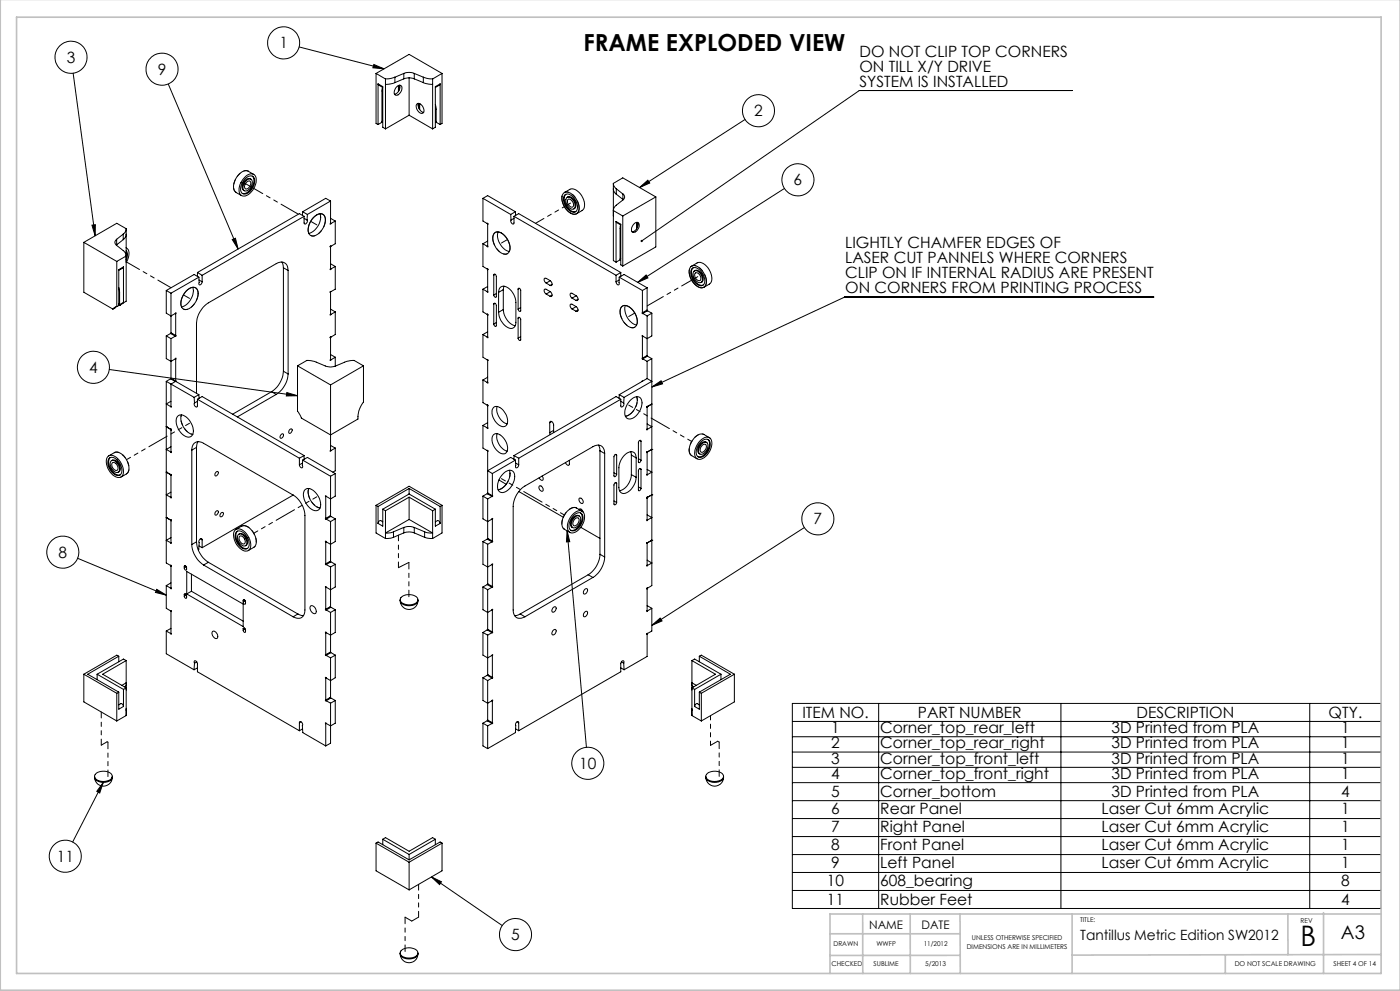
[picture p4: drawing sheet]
<svg xmlns="http://www.w3.org/2000/svg" width="420mm" height="297mm" viewBox="0 0 420 297" stroke-linecap="round" stroke-linejoin="round" font-family="sans-serif">
<g fill="none" stroke="#000" stroke-width=".3">
<path d="M89.7 14.1l25.5 6.5M112.1 19.3l3.1 1.3-3.3-.3zM21.9 21.9l6.6 48.8M50.5 25.2l20.9 49.4M112.8 22l9.9-5.7 9.9 5.7M112.8 22l2.8 1.7M112.8 22v15l.6 .3M113.4 25.1l.2 .4 1.2 .7M113.4 25.1v12.2M113.4 25.1l1.4 .9v12.1l.8 .5M114.8 26.1l-.2 1.2v9.4l-1.2 .6M114.8 36.2l-.2 .2"/>
<path d="M115.6 23.7v14.9M118.5 23.1l-2.9 .6M118.5 24.8l-2.9 .5M118.5 23.1v1.7M119 26.1a.93 .93 0 0 1 1.3-.4 .93 .93 0 0 1 .2 1.4l-.5 .8a.92 .92 0 0 1-1.2 .7 .92 .92 0 0 1-.5-1.4zM119.5 25.6v1.8M119.8 25.5v1.5M119.9 25.5a2.32 2.32 0 0 1-1.5 2.8M121.1 22a4 4 0 0 1 3.2 0M121.1 23.6a4 4 0 0 1 3.2 0M121.1 22l-2.6 1.1M121.1 22v1.6"/>
<path d="M121.1 23.6l-2.6 1.2M122.7 34.5l7.1 4.1M122.7 23.3v11.2M122.7 34.5l-7.1 4.1M124.3 22l2.7 1.1M124.3 22v1.6M124.3 23.6l2.7 1.2M125.2 31.1a1.91 1.91 0 0 1 1.8 2.7 1.69 1.69 0 0 1-2.2-1.9zM125.5 31a2.28 2.28 0 0 0 1.6 2.7M125.7 31v1.4M125.9 31.1v1.7M127 23.1l2.8 .6"/>
<path d="M127 24.8l2.8 .5M127 23.1v1.7M129.8 23.7v14.9M130.6 31.3l.2 1.4v4l1.2 .6M130.6 36.2l.2 .2M132 25.1l-.1 .4-1.3 .7M132 25.1l-1.4 .9v12.1l-.8 .5M132 25.1v12.2M132.6 22l-2.8 1.7M132.6 22v15l-.6 .3M223.5 35.8l-31.7 20.4M321.6 27.1h-63.8l-65.3 45.1"/>
<path d="M73.7 53.4a1.47 1.47 0 0 1 1.9-.6 1.47 1.47 0 0 1 .8 1.8 3.7 3.7 0 0 1-3.3 3.5 2.18 2.18 0 0 1-.5-3.2zM73.8 54.3a1.04 1.04 0 0 1 1.4-.6 1.04 1.04 0 0 1 .4 1.4 2.27 2.27 0 0 1-2.3 2.1 2.07 2.07 0 0 1 .5-2.9zM73.8 52.7a1.69 1.69 0 0 1 2.1-.5 1.69 1.69 0 0 1 1 1.9 5 5 0 0 1-3.7 4.7 1.65 1.65 0 0 1-1.5-2.3l.6-1.8zM74 54.6a.74 .74 0 0 1 1.1-.2 .74 .74 0 0 1 0 1.1l-.4 .7a.73 .73 0 0 1-1 .4 .73 .73 0 0 1-.3-1.1zM75.3 53.7a1.62 1.62 0 0 0-2.3 1.2l-.4 1.3 .3 .7 .4 .3M75.7 52.8a3.3 3.3 0 0 1-.8 4.3l-1.3 .9h-.9M76.1 52.3l-1.6-1a2.6 2.6 0 0 0-3.2 1.4 4.2 4.2 0 0 0-.8 4.7l2 1.2M144.9 59.4v6.8l1.3 .8M144.9 59.4l8.3 4.9M144.9 59.4l1.4-.8 8.3 4.9M169.2 57.8a2.69 2.69 0 0 1 3.3 1.4 4.1 4.1 0 0 1 .7 4.6 2.32 2.32 0 0 1-3.2-.9 4 4 0 0 1-.8-5.1zM169.3 57.7l1.7-.9a3.4 3.4 0 0 1 3.9 2.5 3 3 0 0 1-.3 3.8l-1.6 1"/>
<path d="M169.4 58.5a2.03 2.03 0 0 1 3 1.1 3 3 0 0 1 .4 3.8 2.32 2.32 0 0 1-3-1.5l-.8-2.1zM169.8 58.2a3.8 3.8 0 0 0 1.8 5.1l1.2 .1M170 59.2a2.02 2.02 0 0 1 2.5 2.1 .97 .97 0 0 1-.4 1.3 .97 .97 0 0 1-1.3-.3 2.38 2.38 0 0 1-.8-3.1zM170.1 59.2a1.6 1.6 0 0 1 2.3 1.1l.4 1.3-.2 .7-.4 .3M170.3 59.9a1.32 1.32 0 0 1 1.4 .2 1.32 1.32 0 0 1 .4 1.4l-.1 .2a.76 .76 0 0 1-.7 .4 .76 .76 0 0 1-.6-.5l-.4-.7zM184 55l.2 .8 .7 .8M184 56.6l.2 .8 .7 .8M184 55v23.1l.8 .5M184 55l2.8-1.7 9.9 5.7M184.9 56.6l2 1.5M184.9 56.6v1.6M184.9 58.2l2 1.6"/>
<path d="M186.9 58.1a1.03 1.03 0 0 1 0 1.8l-2.2 1.8-.7 1.2v.2l2.8 1.6M186.9 58.1v1.7M186.9 59.8l.1 .1M191.8 56.2l2.5-2.2 .6 .9zM196.7 59v15l-9.9 5.7M196.7 59l-9.9 5.7M235.3 56.5l-44 28.1M25.2 72.6v15l8.7 5M25.2 72.6l9.8 5.7M27.6 67.5l1-.2-.1 3.4zM35 71.7a1.06 1.06 0 0 0 0 1.9l2.4 1.9 .5 1v.2l-2.9 1.6M35 71.7v1.7"/>
<path d="M35 73.4h-.1M35 78.3v13.6M37 70.2l-2 1.5M37 70.2v1.6M37 71.8l-2 1.6M37 80l-.1 .3-1.3 .7M37 80v10.8M37 80l-1.4 .8v10.8l-.6 .3M37.9 75.1l.3 1.1-.3 1.7M37.9 75.3v1.7M37.9 68.5a1.93 1.93 0 0 1-.9 1.7M37.9 70.2l-.3 .8-.6 .8"/>
<path d="M37.9 68.6v21.7l-.9 .5M37.9 68.5l-2.9-1.6-9.8 5.7M38 74.3h-.1a2.7 2.7 0 0 1 .4 3.6l-.4 .8M69.7 71.8l.9-.4 .8 3.2zM84.6 78.5l.4 1.8M90.8 63.5l1.4 .8M90.8 63.5l-.1 1.1M91.2 64.8l.1 2.2a.75 .75 0 0 0 .8-.2 .75 .75 0 0 0 0-.9M91.2 64.8l-30.6 17.7M91.2 64.8l-1.4-.8-30.6 17.7M91.2 65.4l.9 .5M92.2 64.3l-.1 1.6"/>
<path d="M94 65.2a1.99 1.99 0 0 1 3.4-.3 5.1 5.1 0 0 1-3.4 5.9 1.82 1.82 0 0 1-1.5-2.8l.4-1.2zM96 64.1a5 5 0 0 1-3.4 5.8M99 73.9l.2 .1M99.2 66.9l-.1 .3 .2-.2M99.2 60.3v6.6M99.2 74v6.5M99.2 60.3l-7 4M99.2 60.3l-1.5-.9-6.9 4.1M99.2 66.9l.1 .1M99.2 65.4l1.4 .8M99.2 73.7l.1 .1M99.2 79.1l1.4 .8"/>
<path d="M99.3 73.8l-.3 .1 .2 .1M100.6 66.2v6.9l-1.3 .7M100.6 79.9v6.8l-1.3 .7M100.6 66.2l-1.3 .8M100.6 79.9l-1.3 .7M144.9 73.1v6.8l1.3 .7M144.9 73.1l1.3 .7M146.2 67l.2 .1-.1 .1M146.3 73.7l.1 .3-.2-.2M146.3 67.2v6.5M146.3 66.9l-.1 .1M146.3 73.7l-.1 .1"/>
<path d="M146.3 72.2l-1.4 .9M146.4 67.1l-.1 .1M148.4 69.8a2.53 2.53 0 0 1 3.3 1.2 3.7 3.7 0 0 1 .6 5 2.93 2.93 0 0 1-3.4-1.6 4 4 0 0 1-.5-4.6zM149.4 69.5a5.1 5.1 0 0 0 3.4 5.9M153.2 64.3l.1 1.6M154.2 64.8v2.2a.75 .75 0 0 1-.8-.2 .75 .75 0 0 1-.1-.9M154.2 64.8l30.6 17.7M154.2 64.8l1.4-.8 30.6 17.7M154.2 65.4l-.9 .5M154.6 63.5l-1.4 .8M154.6 63.5l.1 1.1M184.8 66.4l1.4 1"/>
<path d="M184.8 66.4v12.2M184.8 66.4l1.4 .8v12.2l.6 .3M186.2 67.4l-.2 10.5-1.2 .7M186.2 77.5l-.2 .1M186.8 64.7v15M190.1 67.2a.93 .93 0 0 1 1.4-.4 .93 .93 0 0 1 .2 1.4 1.46 1.46 0 0 1-2.2 1.2v-1.1zM191 66.6v2M191.2 66.6v1.6M191.2 66.6a2.13 2.13 0 0 1-1.6 2.9M207.3 79.9a2.64 2.64 0 0 1 3.4 1.2 4.3 4.3 0 0 1 .8 4.7 2.26 2.26 0 0 1-3.3-.9 4.2 4.2 0 0 1-.9-5zM207.5 79.8l1.6-1a3.3 3.3 0 0 1 3.9 2.5 2.97 2.97 0 0 1-.2 3.9l-1.6 .9M34.7 92l-.8 .6"/>
<path d="M35 91.9l-.6 .2-.5 .5M35.6 86.1l.3 1.5v3.9M35.6 91.1l.3 .1M35.9 91.5h.1M36.9 90.8l-1 .7M37 90.8l-1.1 .7M49.9 87.1v6.8l1.4 .8 1.3-.8M49.9 87.1l1.4 .8M51.3 87.9v11.8l1.4 .8M51.4 99.8l-.1 .2M52.6 93.9l.2-.2-.1 .3M52.6 93.9l.1 .1"/>
<path d="M52.7 94v6.5M55.8 87.3a2.13 2.13 0 0 1 3.3-.7 4.7 4.7 0 0 1-3.7 6.2 2.24 2.24 0 0 1-.9-3.3zM57.8 86.1a5.1 5.1 0 0 1-3.4 5.9M59.2 81.7v1.1M59.2 81.7l1.4 .8M59.7 83.1v2.2l.6-.1 .3-.7M59.7 83.1l-1.5-.8-8.3 4.8M59.7 83.1l-8.4 4.8M59.7 83.9l.9 .6M60.6 82.5v2M85 80.3l1.4 .8M85 80.3v31"/>
<path d="M86.4 81.1a2.17 2.17 0 0 0-1-2.3 2.17 2.17 0 0 0-2.5 .2l-20.4 11.8a7.9 7.9 0 0 0-3.6 6.1v21M86.4 81.1v31M99 87.6h.2M99.2 80.5l-.1 .3 .2-.2M99.2 94.2l-.1 .2 .2-.2M99.2 87.6v6.6M99.2 80.5l.1 .1M99.2 87.3l.1 .1M99.2 94.2h.1M99.2 92.6l1.4 .9M99.3 87.4h-.2l.1 .2M100.6 93.5v6.8l-1.3 .7"/>
<path d="M100.6 93.5l-1.3 .7M144.9 86.7v6.8l1.3 .7M144.9 86.7l1.3 .7M146.2 94.2h.2l-.1 .2M146.2 80.6l.2 .1-.1 .1M146.3 87.3l.1 .3-.2-.2M146.3 80.8v6.5M146.3 94.4v6.6M146.3 80.5l-.1 .1M146.3 87.3l-.1 .1M146.3 85.9l-1.4 .8M146.3 94.2h-.1"/>
<path d="M146.3 99.4l-1.4 .9M146.4 80.7l-.1 .1M146.4 94.4h-.1M148.1 91.1l.1-.2h.3l.4 .7-.1 6.2-.4-.1-.3-.6M148.1 82.4l.1-.2h.3l.4 .7-.1 6.2-.4-.1-.3-.6M148.1 82.4v6M148.1 91.1v6M148.5 82.2l-.4 .2M148.5 90.9l-.4 .2M148.9 88l-.8 .4M148.9 96.7l-.8 .4M149.6 87.6a1.63 1.63 0 0 1 .9-1.7 1.63 1.63 0 0 1 1.9 .4 5.7 5.7 0 0 1 2.4 4.3v6a1.62 1.62 0 0 1-.9 1.7 1.62 1.62 0 0 1-2-.4 5.6 5.6 0 0 1-2.3-4.3"/>
<path d="M149.6 87.6v6M151 92.8a5.3 5.3 0 0 0 3.6 4.8M151 86.8l-1.4 .8M151 92.8l-1.4 .8M151 86.8v6M151.2 85.8l-.2 1M155.4 95.4a.45 .45 0 0 1 .6-.2 .45 .45 0 0 1 .2 .6v6.1l-.4 .1-.4-.7M155.4 86.6a.45 .45 0 0 1 .6-.1 .45 .45 0 0 1 .2 .6v6.1h-.5l-.3-.6M155.4 86.6v6M155.4 95.4v5.9M155.8 86.4l-.4 .2M155.8 95.1l-.4 .3"/>
<path d="M156.2 92.2l-.8 .4M163.9 84.8l-.5-.4-.2-.6 .2-.4h.5a2.35 2.35 0 0 1 1.7 1.5l-.1 .7-.5-.1M163.9 88.1l-.6-.8v-.5l.3-.2 1.7 1 .3 1.1-.6 .1M163.9 88.1l1.1 .7M163.9 84.8l1.1 .7M165.1 84.1l-1.2 .7M165.1 87.4l-1.2 .7M165.6 85.2l-.6 .3M165.6 88.4l-.6 .4M171.6 92.6l-.6-1.1 .2-.3h.4a2.35 2.35 0 0 1 1.8 1.4l-.2 .7h-.4M171.6 89.4l-.6-1.1 .2-.4h.4a2.35 2.35 0 0 1 1.8 1.5l-.2 .7-.4-.1M171.6 92.6l1.2 .7"/>
<path d="M171.6 89.4l1.2 .6M172.9 88.6l-1.3 .8M172.9 91.9l-1.3 .7M173.4 89.7l-.6 .3M173.4 92.9l-.6 .4M184.8 82.5v2M185.7 83.9l-.9 .6M185.8 83.1l-.1 2.2-.6-.1-.3-.7M185.8 83.1l6.9 4M185.8 83.1l1.4-.8 6.9 4M186.2 81.7v1.1M186.2 81.7l-1.4 .8"/>
<path d="M186.6 91.9a2.54 2.54 0 0 1 3.3 1.2 4.3 4.3 0 0 1 .8 4.7 2.25 2.25 0 0 1-3.2-.9 4 4 0 0 1-.9-5zM187.6 91.5a5 5 0 0 0 3.4 5.9M191.3 84.6l2.6-2.2 .5 .9zM192.7 93.7l-.1 .2h.2M192.7 87.1v6.6M192.8 93.9l1.3 .8M194 93l.1 .2M194.1 86.3v6.6l-1.4 .8M194.1 94.7v11.8l-1.4 .8M194.1 86.3l-1.4 .8M195.5 93.9v6.8l-1.4 .8-1.3-.8M195.5 93.9l-1.4 .8"/>
<path d="M195.5 93.9l-1.3-.8-1.4 .8M207.7 80.4a2.41 2.41 0 0 1 3 1.5 2.7 2.7 0 0 1 .1 3.6 2.89 2.89 0 0 1-3.3-2.4l-.3-1.6zM208 80.3a3.3 3.3 0 0 0 .7 4.2l1.2 .9h1M208.2 81.3a1.93 1.93 0 0 1 2.4 1.6l.1 .5a.98 .98 0 0 1-.4 1.3 .98 .98 0 0 1-1.3-.4 2.44 2.44 0 0 1-.8-3zM208.3 81.2a1.62 1.62 0 0 1 2.3 1.2l.4 .9-.1 .8-.6 .6M208.6 81.8a1.49 1.49 0 0 1 1.4 .7 1.49 1.49 0 0 1 0 1.6 1.58 1.58 0 0 1-1.4-2.3zM346.1 89h-92.6l-58 27M32.8 110.7l56.5 7.9M49.9 100.7v6.8l1.4 .8 1.3-.7M49.9 114.3v54.4l1.3 .8M49.9 114.3l8.3 4.8M49.9 100.7l1.4 .8"/>
<path d="M49.9 100.7l1.3-.8 1.4 .8M49.9 114.3l1.3-.8 1.4 .9M51.3 101.5v11.8l1.4 .9M51.4 113.4l-.1 .2M52.6 107.6l.2-.3-.1 .3M52.6 100.7l-1.3 .8M52.6 107.6h.1M52.7 114.2l.1 .1M52.7 100.5l.1 .2h-.2M52.7 107.6v6.6M58.2 119.1l.1 1.7M59.2 119.7v2.1a.7 .7 0 0 1-.8-.2 .7 .7 0 0 1-.1-.8"/>
<path d="M59.2 119.7l30.6 17.6M59.2 119.7l1.4-.9 30.6 17.7M59.7 118.3l-7-4-1.4 .8v6.7M59.7 118.3l-1.5 .8M59.7 118.3v1.1M81.5 117.4l1.4 .8M81.5 117.4l-11.7 6.7M82.9 118.2l-11.7 6.8M85 111.3a7.9 7.9 0 0 1-3.5 6.1M85 111.3l1.4 .8M86 117.6l3.3 1-3.4 .1zM86.4 112.1a7.9 7.9 0 0 1-3.5 6.1"/>
<path d="M89.3 109.6l2.8-1.6h.4l1.8 .3 3.3 1.4a4 4 0 0 0 3.1 0l3.3-1.4 1.8-.3h.4l2.8 1.6M89.3 109.6v13.6l1.1 2.1 8.8 5 8.2-4.7a7.4 7.4 0 0 1 1.6-5.1v-10.9M89.3 109.6l9.9 5.8M99 101.2h.2M99.2 107.8l-.1 .3 .2-.3M99.2 101.2v6.6M99.2 115.4v19.6M99.2 101h.1M99.2 107.8h.1M99.2 106.3l1.4 .8M99.3 101h-.2l.1 .2M100.6 107.1v2.6"/>
<path d="M100.6 107.1l-1.3 .7M109 109.6l-9.8 5.8M144.9 100.3v6.8l1.3 .7M144.9 113.9v6.8l1.3 .7M144.9 113.9l1.3 .7M144.9 100.3l1.3 .7M146.2 107.8h.2l-.1 .2M146.3 114.6v.3l-.1-.3M146.3 101l.1 .2-.2-.2M146.3 108v6.6M146.3 101h-.1M146.3 107.8h-.1"/>
<path d="M146.3 114.6h-.1M146.3 113.1l-1.4 .8M146.4 107.9l-.1 .1M156.2 100.9l-.8 .4M185.8 118.3l1.4 .8M185.8 118.3l-.1 1.1M186.2 119.7l.1 2.1a.72 .72 0 0 0 .8-.2 .72 .72 0 0 0 0-.8M186.2 119.7l-30.6 17.6M186.2 119.7l-1.4-.9-30.6 17.7M187.2 119.1l-.1 1.7M191 118.9a5.1 5.1 0 0 1-3.4 5.9M192.7 107.3l.1 .3"/>
<path d="M192.7 100.8v6.5M192.8 114.2h-.2l.1 .1M192.8 100.7l-.2-.2 .1 .3M192.8 107.6l1.3 .7M192.8 100.7l-.1 .1M194 106.6l.1 .2M194.1 113.4l1.4 .9-8.3 4.8M194.1 108.3v5.1M194.1 113.4l-8.3 4.9M195.5 107.5v68l-1.3 .8M195.5 107.5l-1.4 .8M195.5 107.5l-1.3-.8-1.4 .9"/>
<path d="M195.5 116l2.8-1.9 .5 .9zM32.4 136.8a2.37 2.37 0 0 1 3.3 1.1 4.5 4.5 0 0 1 1 4.7 2.17 2.17 0 0 1-3.3-.6 4.3 4.3 0 0 1-1-5.2zM32.6 136.6l1.7-.9a3.2 3.2 0 0 1 3.8 2.3 3.2 3.2 0 0 1-.1 4l-1.7 1M32.8 137.3a2.34 2.34 0 0 1 3.1 1.4 2.55 2.55 0 0 1-.2 3.8 3.9 3.9 0 0 1-3.1-4.9zM33.1 137.1a3.7 3.7 0 0 0 2 5.2h1M33.3 138.2a1.84 1.84 0 0 1 2.4 1.5l.1 .5a.99 .99 0 0 1-.3 1.3 .99 .99 0 0 1-1.3-.3 2.61 2.61 0 0 1-.9-3zM33.5 138a1.98 1.98 0 0 1 2.6 2l-.2 1.1-.4 .4M33.7 138.7a1.49 1.49 0 0 1 1.4 .7 1.49 1.49 0 0 1 0 1.6 1.6 1.6 0 0 1-1.4-2.3zM49.9 127.9h.1M49.9 127.9l1.3 .8M49.9 127.9l1.4 .8M51.2 128.7l.2 .1"/>
<path d="M51.3 135.4l.1 .2-.2-.2M51.3 121.8l.1 .3-.2-.3M51.3 128.7v6.7M51.3 133.9l-1.4 .8 1.3 .7M51.3 120.3l-1.4 .8 1.3 .7M51.3 121.8h-.1M51.3 128.6l-.1 .1M51.3 135.4h-.1M51.4 128.7h-.1M53.3 124.7a2.37 2.37 0 0 1 3.4 1.1 4.4 4.4 0 0 1 .9 4.7 2.13 2.13 0 0 1-3.2-.6 4.3 4.3 0 0 1-1.1-5.2zM54.4 124.4a5 5 0 0 0 3.4 5.8M57.5 134.9a2.16 2.16 0 0 1 1.1-2.3 2.16 2.16 0 0 1 2.5 .3l26.8 15.5"/>
<path d="M57.5 134.9v28.3M58.9 134.1l-1.4 .8M58.9 134.1v28.3M59.2 120.3l-.9 .5M59.4 132.4l-.5 1.7M84.3 130.2l.4-.2a.7 .7 0 0 1 .2 .9 .7 .7 0 0 1-.9 .3zM86.9 128.7l.4-.2a.71 .71 0 0 1 .2 .9 .71 .71 0 0 1-.9 .3zM89.8 137.3v2M90.7 138.8l-.9 .5M90.8 137.9l-.1 2.3-.5-.2-.4-.7M90.8 137.9l8.4 4.8M90.8 137.9l1.4-.8 8.4 4.8"/>
<path d="M91.2 136.5l-1.4 .8M91.2 136.5v1.2M99.2 135l-.1 .3 .2-.3M99.2 135h.1M99.2 133.5l1.4 .8M100.6 134.3v6.8l-.7 .4M100.6 134.3l-1.3 .7M144.9 127.5v6.8l1.3 .7M144.9 127.5l1.3 .7M146.2 135l.2 .1-.1 .2M146.2 121.4h.1v.2M146.3 128.2l.1 .2-.2-.2"/>
<path d="M146.3 121.6v6.6M146.3 135.3v12.4l1.4 .9M146.3 121.4h-.1M146.3 128.2h-.1M146.3 126.7l-1.4 .8M146.3 135h-.1M146.4 121.6h-.1M146.4 135.2l-.1 .1M148 122.2a2.25 2.25 0 0 1 3.2 1.1 3.6 3.6 0 0 1 .5 4.3 2.61 2.61 0 0 1-3.2-1.5 3.5 3.5 0 0 1-.5-3.9zM148 130.3a2.25 2.25 0 0 1 3.2 1.1 3.6 3.6 0 0 1 .5 4.4 2.59 2.59 0 0 1-3.2-1.5 3.5 3.5 0 0 1-.5-4zM149.2 121.8a4.6 4.6 0 0 0 3 5.2M149.2 130a4.7 4.7 0 0 0 3 5.2"/>
<path d="M154.2 136.5l1.4 .8M154.2 136.5v1.2M154.6 137.9l.1 2.3 .6-.2 .3-.7M154.6 137.9l-6.9 4M154.6 137.9l-1.4-.8-6.9 4 1.4 .8M154.7 138.8l.9 .5M155.6 137.3v2M164.9 126.7l.2-.4h.4l.6 .8v2.5M164.9 129.7l.2 .5M164.9 126.7v3M165.5 126.3l-.6 .4M166.1 129l-1.2 .7"/>
<path d="M170.8 138l-.2 1.4-.6-.2-.3-.6M179.6 133.4l.4 1.7M180 135.1l1.4 .8M180 135.1v31M181.4 135.9a2.15 2.15 0 0 0-1-2.3 2.15 2.15 0 0 0-2.5 .3l-20.4 11.8a7.6 7.6 0 0 0-3.5 6.1v31a2.15 2.15 0 0 0 1 2.3 2.15 2.15 0 0 0 2.5-.2M181.4 135.9v31M184.6 136.2l.4 .3M185 136.5l-.4-.3-.4 .7v5.9h.4l.4-.6M185 136.5v5.7M186.2 120.3l.9 .5M189 120.1a2.11 2.11 0 0 1 3.2-.7 4.8 4.8 0 0 1-3.2 6.2 1.84 1.84 0 0 1-1.5-2.7l.7-1.8zM189.2 135.4l.2 1"/>
<path d="M189.4 136.4l1.5 .8M189.4 136.4v5.8M190.9 137.2a1.65 1.65 0 0 0-1-1.7 1.65 1.65 0 0 0-1.9 .4 5.8 5.8 0 0 0-2.3 4.3v5.8a1.62 1.62 0 0 0 .9 1.8 1.62 1.62 0 0 0 1.9-.4 5.9 5.9 0 0 0 2.4-4.4M190.9 137.2v5.8M191.5 137.5l.8 .4M191.9 132l.4 .2M192.3 132.2l-.2-.3-.6 .6v6l.2 .2 .4-.2 .2-.6M192.3 132.2v5.7M194.1 121.8v.1M194.1 135.5h.1M194.1 128.6v.3l.1-.2M194.1 121.9v6.7"/>
<path d="M194.1 135.5v6.7M194.1 127.1l1.4 .8-1.3 .8M194.1 121.8h.1M194.1 128.6l.1 .1M194.1 135.4h.1M194.2 121.8l-.2 .2M194.2 135.4l-.2 .2M195.5 134.7h.1M195.5 121.1l-1.3 .7M195.5 134.7l-1.3 .7M195.5 121.1l-1.4 .8M195.5 134.7l-1.4 .8"/>
<path d="M210 132.1a2.05 2.05 0 0 1 3.3-.5 4.9 4.9 0 0 1-3.4 6.1 1.9 1.9 0 0 1-1.4-2.8l.5-1.2zM210.3 132.4a1.46 1.46 0 0 1 1.6-.8 1.46 1.46 0 0 1 1.2 1.4 4 4 0 0 1-3.3 4.1 2.08 2.08 0 0 1-.5-3.2zM210.5 133.1a1.05 1.05 0 0 1 1.4-.5 1.05 1.05 0 0 1 .4 1.5 2.19 2.19 0 0 1-2.3 2 2.13 2.13 0 0 1 .5-3zM210.7 133.5a.74 .74 0 0 1 1.1-.2 .74 .74 0 0 1 0 1.1l-.4 .7a.73 .73 0 0 1-1 .4 .73 .73 0 0 1-.3-1zM212 132.6a1.62 1.62 0 0 0-2.3 1.2l-.4 .9 .1 .8 .6 .6M212.3 131.7a3.3 3.3 0 0 1-1.1 4.6l-.8 .5-1 .1M212.8 131.2l-1.6-1a2.66 2.66 0 0 0-3.2 1.4 4.3 4.3 0 0 0-.8 4.7l1.9 1.2M49.9 141.5h.1M49.9 155.1h.1M49.9 155.1l1.3 .8M49.9 141.5l1.3 .7M49.9 141.5l1.4 .8"/>
<path d="M49.9 155.1l1.4 .8M51.2 155.9l.2 .1M51.2 142.2l.2 .2M51.3 149l.1 .3-.2-.3M51.3 142.3v6.7M51.3 155.9v6.7M51.3 147.5l-1.4 .8 1.3 .7M51.3 142.2h-.1M51.3 149h-.1M51.3 155.8l-.1 .1M51.4 155.9h-.1M51.4 142.3h-.1"/>
<path d="M64.8 141.5l.4-.2a.69 .69 0 0 1 .1 .9 .69 .69 0 0 1-.8 .3zM64.8 153.3l.4-.3a.7 .7 0 0 1 .1 .9 .7 .7 0 0 1-.8 .3zM66.3 153.8l.4-.2a.7 .7 0 0 1 .2 .9 .7 .7 0 0 1-.9 .3zM70.6 158.8a2.51 2.51 0 0 1 3.4 1.2 3.8 3.8 0 0 1 .5 5 2.93 2.93 0 0 1-3.4-1.6 4.1 4.1 0 0 1-.5-4.6zM70.8 158.6l1.7-.9a2.69 2.69 0 0 1 3.1 1.4 3.7 3.7 0 0 1 .6 4.9l-1.7 1M70.9 159.4a2.21 2.21 0 0 1 3.1 1.3 2.92 2.92 0 0 1 .2 3.7 2.51 2.51 0 0 1-3-1.7l-.5-1.1-.2-1.1zM71.3 159.2a3.5 3.5 0 0 0 1.2 4.7l.8 .5h1M87.9 148.4a7.8 7.8 0 0 1 3.6 6.1v28.3a2.15 2.15 0 0 1-1.1 2.3 2.15 2.15 0 0 1-2.5-.2M87.9 148.4l-27.3 15.7M91.5 146.8a2.37 2.37 0 0 1 3.3 1 3.9 3.9 0 0 1 .8 5 2.71 2.71 0 0 1-3.4-1.4 4.2 4.2 0 0 1-.7-4.6zM92.6 146.4a5.1 5.1 0 0 0 3.4 5.9M97.7 155.4l-.1 .2h.3"/>
<path d="M97.7 148.8v6.6M97.9 148.8l-.3-.2 .1 .2M97.9 155.6l1.3 .7M97.9 148.8h-.2M99 154.6l.2 .2M99.2 142.7v11.8l-1.5 .9M99.2 156.3v11.9l-1.5 .8M100.6 141.9v6.8l-1.4 .8-1.3-.7M100.6 155.5v6.8l-1.4 .8-1.3-.7M100.6 141.9l-1.4 .8M100.6 155.5l-1.4 .8M100.6 155.5l-1.3-.7-1.4 .8"/>
<path d="M112.8 151.4v8.3l2.8 1.7M112.8 151.4l9.9-5.7 9.9 5.7M112.8 151.4l.6 .4M113.4 151.8v5.1M114.8 156.4l-.9-.4-.5 .9M114.8 152.6v5.1l-1.4-.8M114.8 152.6l.8 .5M115.6 153.1v8.3M118 159.4v1.6M121.1 158.1a4.5 4.5 0 0 1 3.2 0M121.1 159.7a4.5 4.5 0 0 1 3.2 0M121.1 158.1v1.6"/>
<path d="M121.1 158.1l-3.1 1.3M121.1 159.7l-3.1 1.3M122.7 155.7l-7.1 4h1.6l.8-.3M122.7 155.7l7.1 4h-1.6l-.8-.3M122.7 146.4v1.7M122.7 149v6.7M122.7 149l7.1 4.1M122.7 149l-7.1 4.1M122.7 148.1l-7.9 4.5M122.7 148.1l7.9 4.5M122.7 146.4l9.3 5.4M122.7 146.4l-9.3 5.4"/>
<path d="M124.3 158.1v1.6M124.3 158.1l3.1 1.3M124.3 159.7l3.1 1.3M127.4 159.4v1.6M129.8 153.1v8.3M130.6 156.4l.9-.4 .5 .9M130.6 152.6v5.1l1.4-.8M130.6 152.6l-.8 .5M132 151.8v5.1M132.6 151.4v8.3l-2.8 1.7M132.6 151.4l-.6 .4M144.9 148.7v6.8l1.4 .8 1.3-.7"/>
<path d="M144.9 148.7l1.4 .8M144.9 148.7l1.3-.7 1.4 .8M146.3 149.5v11.9l1.4 .8M146.4 147.8l-.1 .2M147.6 155.6l.2-.2-.1 .2M147.6 148.8l-1.3 .7M147.6 155.6h.1M147.7 148.6l.1 .2h-.2M147.7 141.9v6.7M147.7 155.6v6.6M149.7 143.9l2.1 1.2M151.2 141.7a1.71 1.71 0 0 1 1.8-.8 1.71 1.71 0 0 1 1.4 1.4 5.1 5.1 0 0 1-3.6 5.3 1.85 1.85 0 0 1-1.5-2.7l.7-1.7z"/>
<path d="M152.8 140.9a5.1 5.1 0 0 1-3.4 5.9M155.6 147.3l13.4 7.7M161.9 145.6a1.04 1.04 0 0 1 .8 1.6 1.08 1.08 0 0 1-.8-1.6zM162.6 142.7l.3 .5-.1 .7h-.4l-.7-.7M170.1 159.1l5.8 64.9M170.1 159.1l.8 3.2-1 .1zM171.9 154.1a1.93 1.93 0 0 1 3.4-.1 5.1 5.1 0 0 1-3.6 5.7 1.9 1.9 0 0 1-1.4-2.8l.4-1.2zM172.1 154.4l.4-.3a1.4 1.4 0 0 1 1.8-.3 1.4 1.4 0 0 1 .6 1.7 3.9 3.9 0 0 1-3.3 3.6 2.08 2.08 0 0 1-.5-3.2zM172.3 155.1a1.05 1.05 0 0 1 1.5-.5 1.05 1.05 0 0 1 .3 1.5 2.2 2.2 0 0 1-2.3 2 2.19 2.19 0 0 1 .5-3zM172.5 155.5a.73 .73 0 0 1 1.1-.2 .73 .73 0 0 1 0 1.2l-.4 .6a.73 .73 0 0 1-1 .5 .73 .73 0 0 1-.3-1.1zM173.7 152.7a.78 .78 0 0 1 .9 0 .78 .78 0 0 1 .3 .8M173.7 149.4a.92 .92 0 0 1 1.1 .4 .92 .92 0 0 1-.1 1.1l-.9-.7z"/>
<path d="M173.8 154.7a1.6 1.6 0 0 0-2.3 1.1l-.4 1.4 .2 .6 .5 .3M174.2 153.7a3.7 3.7 0 0 1-2 5.2h-1M174.2 158l5.8 3.4M174.6 153.2l-1.6-.9a3.3 3.3 0 0 0-3.9 2.5 3 3 0 0 0 .2 3.8l1.7 1M184.2 141.7l.8 .5M184.2 150.1l.8 .5M184.6 144.7l.4 .2M185 144.9a.47 .47 0 0 0-.6-.2 .47 .47 0 0 0-.2 .6v5.9h.5l.3-.6M185 144.9v5.7M189.4 142.2a5.2 5.2 0 0 1-3.6 4.9M189.4 142.2l1.5 .8M191.5 145.9l.8 .5"/>
<path d="M191.9 140.4l.4 .2M192.3 140.6l-.4-.2-.4 .5v6.1l.2 .1 .4-.2 .2-.5M192.3 140.6v5.8M194.1 149.1h.1M194.1 142.2v.3l.1-.3M194.1 155.8v.3l.1-.2M194.1 149.1v6.7M194.1 140.7l1.4 .8-1.3 .7M194.1 154.3l1.4 .8-1.3 .8M194.1 142.2h.1M194.1 149h.1M194.1 155.8l.1 .1"/>
<path d="M194.2 149l-.2 .2M195.5 148.3h.1M195.5 148.3l-1.3 .7M195.5 148.3l-1.4 .8M241.3 158.1l-45.8 29.3M23.3 167.3l26.6 11.1M47 176.6l2.9 1.8-3.3-.9zM49.9 175.5v6.8l1.3 .8M49.9 175.5l1.3 .8M51.2 169.5h.2l-.1 .2M51.3 176.2l.1 .3-.2-.2M51.3 162.6l.1 .3-.2-.2"/>
<path d="M51.3 169.7v6.5M51.3 161.1l-1.4 .8 1.3 .8M51.3 162.6l-.1 .1M51.3 169.4l-.1 .1M51.3 176.2l-.1 .1M51.3 174.7l-1.4 .8M51.4 169.6l-.1 .1M55.3 169.8l.2-.3a.87 .87 0 0 1 .3 1.4l-.5-.7M55.3 178.2a.41 .41 0 0 1 .5-.1 .41 .41 0 0 1 .2 .5l-.2 .7-.5-.6M55.3 169.8v.4M55.3 178.2v.5M55.6 169.5l-.3 .3"/>
<path d="M55.6 178l-.3 .2M55.9 169.9l-.6 .3M55.9 178.3l-.6 .4M56 171.3l17 9.7v6.8l-17-9.8zM57.4 177.2l-1.4 .8M57.4 177.2l15.6 9M57.4 172.1v5.1M57.5 163.2a8 8 0 0 0 3.6 6.1M58.9 162.4a7.9 7.9 0 0 0 3.6 6.1M58.9 162.4l-1.4 .8M59.7 163.6l.9 .5M60.1 161.5l.5 .3"/>
<path d="M60.6 161.8v-.2a.72 .72 0 0 0-.8 .2 .72 .72 0 0 0 0 .8l-.3 2.2M60.6 161.8v2.3M61.1 169.3l26.8 15.6M62.5 168.5l-1.4 .8M62.5 168.5l26.9 15.5M71.6 160.2a2.11 2.11 0 0 1 2.4 2.1 .98 .98 0 0 1-.4 1.3 .98 .98 0 0 1-1.3-.4 2.31 2.31 0 0 1-.7-3zM71.6 160.1a2.05 2.05 0 0 1 2.7 2.1l-.1 .8-.5 .6M71.9 160.7a1.48 1.48 0 0 1 1.4 .7 1.48 1.48 0 0 1 0 1.6 1.57 1.57 0 0 1-1.4-2.3zM73 179.9a.41 .41 0 0 1 .5-.1 .41 .41 0 0 1 .2 .6v.5a.41 .41 0 0 1-.6 .1 .41 .41 0 0 1-.1-.6M73 179.9v.5M73.3 179.8l-.3 .1M97.7 169v.2h.2"/>
<path d="M97.7 162.5v6.5M97.7 176.1v6.5M97.9 162.4l-.3-.2 .1 .3M97.9 176l-.3-.2 .1 .3M97.9 169.2l1.3 .7M97.9 162.4l-.2 .1M97.9 176l-.2 .1M99 168.2l.2 .2M99.2 169.9v11.9l-1.5 .8M100.6 169.1v6.8l-1.4 .8-1.3-.7M100.6 169.1l-1.4 .8M100.6 169.1l-1.3-.7-1.4 .8"/>
<path d="M118 161l-2.4 .4M120.1 179.7v.3M120.5 178.9a3.5 3.5 0 0 1 4.8 .6l.1 .3a3.3 3.3 0 0 1-4.7 .9l-.4-.3a1.03 1.03 0 0 1 .2-1.5zM125.4 179.7v.3M127.4 161l2.4 .4M144.9 175.9v6.8l1.4 .8 1.3-.7M144.9 162.3v6.8l1.4 .8 1.3-.7M144.9 162.3l1.4 .8M144.9 162.3l1.3-.7 1.4 .8M144.9 175.9l1.4 .8M144.9 175.9l1.3-.7 1.4 .8M146.3 163.1v11.9l1.4 .8"/>
<path d="M146.3 176.7v11.9l1.4 .8M146.4 161.4l-.1 .2M146.4 175l-.1 .3M147.6 169.2l.2-.2-.1 .3M147.6 176l-1.3 .7M147.6 162.4l-1.3 .7M147.6 169.2l.1 .1M147.7 175.8l.1 .1-.2 .1M147.7 162.2l.1 .1-.2 .1M147.7 169.3v6.5M175.5 176.6l.4-.2a.92 .92 0 0 1 .2 1.1 .92 .92 0 0 1-1 .4v-.7zM176.5 172.3l1.4 .8"/>
<path d="M176.5 172.3l-20.4 11.7M177.9 173.1l-20.4 11.8M180 166.1a7.8 7.8 0 0 1-3.5 6.2M180 166.1l1.4 .8M181.4 166.9a7.8 7.8 0 0 1-3.5 6.2M194 176.4l.1 .1M194.1 162.7h.1M194.1 169.4v.3l.1-.2M194.1 162.7v6.7M194.1 176.5v6.5M194.1 167.9l1.4 .8-1.3 .8M194.1 162.6l.1 .1"/>
<path d="M194.1 169.4l.1 .1M194.1 176.2l.1 .1M194.2 162.7l-.2 .1M194.2 176.3h-.1v.2M195.5 161.9h.1M195.5 161.9l-1.3 .8M195.5 161.9l-1.4 .8M35.6 196.7v1.6M35.6 196.7l-.6-.3-9.8 5.7M35.6 196.7l-9.3 5.4 9.3 5.3M37.9 198v6.6M37.9 198l-7.1 4.1 7.1 4.1-.9 .4"/>
<path d="M37.9 198l-.9-.5-7.9 4.6M49.9 189.1v6.8l8.3 4.8M49.9 189.1l1.3 .8M51.2 183.1h.2l-.1 .2M51.3 189.8v.3l-.1-.2M51.3 183.3v6.5M51.3 183l-.1 .1M51.3 189.8l-.1 .1M51.3 188.3l-1.4 .8M51.4 183.2l-.1 .1M58.3 198.8l-.1-.5 .3-.3 .7 .7v2.6l30.6 17.7M58.3 198.8l-.1 1.9"/>
<path d="M59 198.4l-.7 .4M63.7 189.3a1.36 1.36 0 0 1 1.6 1.8 .74 .74 0 0 1-.8 .3 .74 .74 0 0 1-.5-.6l-.4-1zM73 188.4l.2-.2 .4 .3v.9l-.3 .1-.3-.6M73 188.4v.5M73.3 188.2l-.3 .2M73.6 180.1l-.6 .3M73.6 188.5l-.6 .4M89.4 184l1.7 .5M89.4 184l-1.5 .9M93.2 181.6a1.48 1.48 0 0 1 1.4 .7 1.48 1.48 0 0 1-.1 1.6 1.59 1.59 0 0 1-1.3-2.3zM97.7 182.6v.2h.2M97.7 196.2l-.1 .2h.3"/>
<path d="M97.7 189.7v6.5M97.9 189.6l-.2-.2v.3M97.9 182.8l1.3 .7M97.9 196.4l1.3 .8M97.9 189.6l-.2 .1M99 181.9l.2 .2M99 195.5l.2 .1M99.2 183.5v11.9l-1.5 .8M99.2 197.2v11.8l-1.5 .8M100.6 182.7v6.8l-1.4 .9-1.3-.8M100.6 196.4v6.7l-1.4 .9-1.3-.8M100.6 182.7l-1.4 .8"/>
<path d="M100.6 182.7l-1.3-.7-1.4 .8M100.6 196.4l-1.4 .8M100.6 196.4l-1.3-.8-1.4 .8M120.1 180a2.66 2.66 0 0 0 2.6 2.7 2.66 2.66 0 0 0 2.7-2.7M120.1 180a2.82 2.82 0 0 0 3.7 1.4l1.3-.6 .3-.8M144.9 189.5v6.9l1.4 .8 1.3-.8M144.9 189.5l1.4 .9M144.9 189.5l1.3-.7 1.4 .8M146.3 190.4v11.8l1.4 .8M146.4 188.7l-.1 .1M147.6 196.4l.2-.2-.1 .3M147.6 182.8l.2-.2-.1 .3"/>
<path d="M147.6 189.6l-1.3 .8M147.6 182.8l.1 .1M147.6 196.4l.1 .1M147.7 189.4l-.1 .2M147.7 182.9v6.5M147.7 196.5v6.5M156.1 184l-1.7 .5M156.1 184l1.4 .9M166 188.8l.5-.2a.92 .92 0 0 1 .2 1.1 .92 .92 0 0 1-1 .5l-.1-.5zM166 182l.5-.2a.92 .92 0 0 1 .2 1.1 .92 .92 0 0 1-1 .5l-.1-.5zM175.5 183.4l.4-.2a.92 .92 0 0 1 .2 1.1 .92 .92 0 0 1-1 .4v-.8zM186.4 198.4l.7 .4"/>
<path d="M187.1 198.8l.1-.5-.2-.3-.5 .2-.2 .5-.1 2.6-30.6 17.7M187.1 198.8l.1 1.9M194 190l.1 .1M194.1 183v.3l.1-.2M194.1 190.1v6.6l-6.9 4M194.1 183l.1 .1M194.1 181.5l1.4 .8M194.1 189.8l.1 .1M194.2 189.9l-.1 .2M195.5 182.3v6.8l-1.3 .8M195.5 182.3l-1.3 .8M195.5 187.4l2.5-2.2 .6 .9z"/>
<path d="M207.6 198l.8-.5 7.9 4.6M207.6 198v6.6M207.6 198l7 4.1-7 4.1M209.8 196.7l9.3 5.4-9.3 5.3M209.8 196.7v1.6M209.8 196.7l.6-.3 9.9 5.7M25.2 202.1v8.3l9.8 5.7M25.2 202.1l9.8 5.7M29.1 202.1l7.9 4.5M29.1 202.1v1.6M35 207.8v8.3M35.6 211.2l.9-.3 .5 .8"/>
<path d="M35.6 207.4v5.1l1.4-.8M35.6 207.4l-.6 .4M37 206.6v5.1M37.9 212.3v.5M37.9 204.6v.6l-.5 .7M37.9 214.5l-2.9 1.6M37.9 204.6l-1.3 .8M37.9 214.2v.3M37.9 206.5v.3M37.9 204.9v9.6M59.2 200.2l-1 .5M89.8 216.6l.1-.2a.72 .72 0 0 1 .7 .2 .72 .72 0 0 1 .1 .8l.1 2.2 6.9 4"/>
<path d="M89.8 216.6v2.4M90.3 216.3l-.5 .3M90.8 218.4l-1 .6M97.7 209.8l-.1 .2h.3M97.7 203.3v6.5M97.7 216.9v6.7M97.9 203.2l-.3-.2 .1 .3M97.9 216.8l-.3-.2 .1 .3M97.9 210l1.3 .7M97.9 203.2l-.2 .1M97.9 216.8l-.2 .1M99 209.1l.2 .2"/>
<path d="M99.2 210.7v12l-1.5 .9M100.6 209.9v6.8l-1.4 .9-1.3-.8M100.6 209.9l-1.4 .8M100.6 209.9l-1.3-.7-1.4 .8M144.9 203.1v6.8l1.4 .8 1.3-.7M144.9 216.7v6.9l1.4 .8M144.9 203.1l1.4 .9M144.9 203.1l1.3-.7 1.4 .8M144.9 216.7l1.4 .9M144.9 216.7l1.3-.7 1.4 .8M146.3 204v11.8l1.4 .8M146.3 217.6v6.8"/>
<path d="M146.4 202.2l-.1 .3M146.4 215.9l-.1 .2M147.6 210l.2-.2-.1 .3M147.6 216.8l-1.3 .8M147.6 203.2l-1.3 .8M147.6 210l.1 .1M147.7 216.6l.1 .1-.2 .1M147.7 203l.1 .2h-.2M147.7 210.1v6.5M154.7 218.4l.9 .6M155.1 216.3l.5 .3M155.6 216.6v-.2a.72 .72 0 0 0-.8 .2 .72 .72 0 0 0-.1 .8l-.1 2.2-8.3 4.8"/>
<path d="M155.6 216.6v2.4M186.2 200.2l1 .5M207.5 212.5l.1 2M207.5 204.9l.1 1.9M207.6 204.6v.6l.4 .7M207.6 212.3v.5M207.6 214.5l2.8 1.6M207.6 206.2v8.3M207.6 206.2l.8 .4M207.6 204.6l1.3 .8M208.4 206.6v5.1M209.8 211.2l-.9-.3-.5 .8"/>
<path d="M209.8 207.4v5.1l-1.4-.8M209.8 207.4l.6 .4M210.4 207.8v8.3M216.3 202.1l-7.9 4.5M216.3 202.1v1.6M220.3 202.1l-9.9 5.7M220.3 202.1v8.3l-9.9 5.7M237.7 210.8h176.6v61.5h-176.6zM237.7 216.2h176.6M263.6 210.8v61.5M318.3 210.8v61.5M392.9 210.8v61.5"/>
<path d="M28.4 232.9a2.66 2.66 0 0 0 2.6 2.7 2.66 2.66 0 0 0 2.7-2.7M28.4 232.9a2.82 2.82 0 0 0 3.7 1.4l1-.3 .6-1.1M28.4 232.7v.2M28.9 231.8a3.7 3.7 0 0 1 4.6 .3 1.37 1.37 0 0 1-1.4 2 3 3 0 0 1-3.7-1.4zM31 234.5l-9.2 17.8M31 234.5l-1.1 3.2-.9-.5zM33.7 232.7v.2M211.7 232.9a2.66 2.66 0 0 0 2.7 2.7 2.66 2.66 0 0 0 2.7-2.7M211.7 232.9a2.84 2.84 0 0 0 3.8 1.4l1.2-.6 .4-.8M211.7 232.7v.2M212.2 231.8a3.7 3.7 0 0 1 4.7 .3 1.36 1.36 0 0 1-1.4 2 3 3 0 0 1-3.8-1.4zM217.1 232.7v.2"/>
<path d="M237.7 220.8h176.6M237.7 225.4h176.6M237.7 230h176.6M237.7 234.6h176.6M237.7 240h176.6M112.8 252.7v8.3l9.9 5.7M112.8 252.7l9.9 5.7M112.8 252.7l.6-.4 9.3 5.4M114.8 251.5v1.6M114.8 251.5l7.9 4.6M114.8 251.5l.8-.5 7.1 4.1 7.1-4.1 .8 .5M122.7 256.1v1.6"/>
<path d="M122.7 258.4v8.3M130.6 251.5v1.6M130.6 251.5l-7.9 4.6M132.6 252.7v8.3l-9.9 5.7M132.6 252.7l-9.9 5.7M132.6 252.7l-.6-.4-9.3 5.4M237.7 245.3h176.6M237.7 250.7h176.6M237.7 256.1h176.6M129.4 262.8l21.3 14.6M129.4 262.8l3 1.5-.5 .8zM237.7 261.5h176.6"/>
<path d="M237.7 266.9h176.6M120.1 285.9a2.66 2.66 0 0 0 2.6 2.6 2.66 2.66 0 0 0 2.7-2.6M120.1 285.9a2.75 2.75 0 0 0 3.7 1.4l.9-.4 .6-.6 .1-.4M120.1 285.6v.3M120.3 285a3.4 3.4 0 0 1 5 .4 2.09 2.09 0 0 1-2.6 1.7l-1.1-.1-1.3-.7a.99 .99 0 0 1 0-1.3zM125.4 285.6v.3"/>
<circle cx="21.3" cy="17.2" r="4.8"/>
<circle cx="85.1" cy="12.8" r="4.8"/>
<circle cx="48.6" cy="20.7" r="4.8"/>
<circle cx="227.6" cy="33.2" r="4.8"/>
<circle cx="239.4" cy="53.9" r="4.8"/>
<circle cx="28" cy="110.1" r="4.8"/>
<circle cx="245.3" cy="155.5" r="4.8"/>
<circle cx="18.8" cy="165.5" r="4.8"/>
<circle cx="176.4" cy="228.8" r="4.8"/>
<circle cx="19.6" cy="256.6" r="4.8"/>
<circle cx="154.7" cy="280.1" r="4.8"/>
</g>
<g fill="none" stroke="#c0c0c0" stroke-width=".5">
<path d="M.1 -.1v296.9h419.9M5 5.1h409.3v286.6h-409.3zM249 279.9h39M258.8 273.9v17.8M273.1 273.9v17.8M288 273.9l.1 17.8M321.6 273.9v17.8M386.4 273.9v12.2M397.1 273.5v18.2M414.3 273.9h-165.3v17.8M288 286.3h-39M367.6 286.2v5.5"/>
<path d="M414.3 286.1l-92.7 .1"/>
</g>
<path d="M112.1 19.3l3.1 1.3-3.3-.3zM191.8 56.2l2.5-2.2 .6 .9zM191.3 84.6l2.6-2.2 .5 .9zM195.5 187.4l2.5-2.2 .6 .9zM170.1 159.1l.8 3.2-1 .1zM129.4 262.8l3 1.5-.5 .8zM31 234.5l-1.1 3.2-.9-.5zM47 176.6l2.9 1.8-3.3-.9zM86 117.6l3.3 1-3.4 .1zM69.7 71.8l.9-.4 .8 3.2zM27.6 67.5l1-.2-.1 3.4zM192.3 72l-.1 .4 .3-.2-.3 .2a.34 .34 0 0 0 .5 .1 .34 .34 0 0 0 .1-.5 .34 .34 0 0 0-.5 0zM195.5 116l2.8-1.9 .5 .9z" fill="#000"/>
<path d="M187.6 124.7a5.1 5.1 0 0 0 3.6-4.8M92.6 146.4a5.1 5.1 0 0 0 2.4 5.5M150.4 146.4a5.3 5.3 0 0 0 2.4-5.5" fill="none" stroke="#000" stroke-width=".3" stroke-dasharray="6.3 1.3 1.3 1.3 1.3 1.3" stroke-dashoffset="3.2"/>
<g fill="none" stroke="#000" stroke-width=".3" stroke-dasharray="6.3 1.3 1.3 1.3 1.3 1.3">
<path d="M93.2 66.3l1.8 1.1M152.3 71.8l-1.9 1M55 88.4l1.9 1M190.4 93.8l-1.8 1.1M191.2 119.9l-.2-1M207.5 136.5l-.6-.7-.1-.9M72.5 157.7l.9-.2 .9 .4M95 151.9l1 .3M149.4 146.8l1-.4M171.2 152.4l.9-.3 .9 .1M122.7 168.6l-3.2 1.5M32.1 222.3l-1.7 1"/>
<path d="M32.4 222.4l-.3-.1M215.3 222.1l-2.1 1.3M215.8 222.4l-.5-.3M121.5 274.9l2 1.1M123.5 276l2.1-1.1"/>
</g>
<path d="M206.8 134.9a4.8 4.8 0 0 1 4-4.8l.4 .1M74.3 157.9a4.8 4.8 0 0 1 2.2 5.9l-.4 .2M169.3 158.6a2.59 2.59 0 0 1-.4-3.3l.9-1.7 1.4-1.2" fill="none" stroke="#000" stroke-width=".3" stroke-dasharray="6.3 1.3 1.3 1.3 1.3 1.3" stroke-dashoffset="5.9"/>
<path d="M95 64.4a1.6 1.6 0 0 1 1.9-.1 1.6 1.6 0 0 1 .7 1.7 5.2 5.2 0 0 1-3.7 4.7 1.91 1.91 0 0 1-1.3-2.8l1.1-2.3 1.3-1.2M150.4 69.8a4.8 4.8 0 0 1 2.2 5.9 2.25 2.25 0 0 1-3.3-.8 4.1 4.1 0 0 1-.9-5.1l1.1-.3 .9 .3M171.2 63.9a1.6 1.6 0 0 0 1.9 .1 1.6 1.6 0 0 0 .7-1.8 5.2 5.2 0 0 0-3.8-4.7 1.91 1.91 0 0 0-1.3 2.9l1.1 2.3 1.4 1.2M56.9 86.4a1.6 1.6 0 0 1 1.9-.1 1.6 1.6 0 0 1 .6 1.8 5.2 5.2 0 0 1-3.7 4.7 1.91 1.91 0 0 1-1.3-2.9l1.1-2.3 1.4-1.2M188.6 91.9a4.8 4.8 0 0 1 2.2 5.9 2.25 2.25 0 0 1-3.3-.9 4.1 4.1 0 0 1-.9-5.1l1.1-.3 .9 .4M209.3 85.9a1.6 1.6 0 0 0 1.9 .1 1.6 1.6 0 0 0 .7-1.7 5.2 5.2 0 0 0-3.7-4.7 1.91 1.91 0 0 0-1.3 2.8l1.1 2.3 1.3 1.2" fill="none" stroke="#000" stroke-width=".3" stroke-dasharray="6.3 1.3 1.3 1.3 1.3 1.3" stroke-dashoffset=".3"/>
<path d="M74.5 51.3a3.6 3.6 0 0 0-4 2.8 2.81 2.81 0 0 0 .3 3.5M34.3 135.6a3.5 3.5 0 0 1 3.9 2.7 2.92 2.92 0 0 1-.2 3.7" fill="none" stroke="#000" stroke-width=".3" stroke-dasharray="6.3 1.3 1.3 1.3 1.3 1.3" stroke-dashoffset="4.9"/>
<path d="M54.5 124.3a5 5 0 0 0 3.3 5.9" fill="none" stroke="#000" stroke-width=".3" stroke-dasharray="6.3 1.3 1.3 1.3 1.3 1.3" stroke-dashoffset="5.8"/>
<path d="M213.2 223.4v-8.9" fill="none" stroke="#000" stroke-width=".3" stroke-dasharray="6.3 1.3 1.3 1.3 1.3 1.3" stroke-dashoffset="5.1"/>
<path d="M122.7 178.8v-10.2M32.4 232.7v-10.3M215.8 232.7v-10.3M121.5 285.2v-10.3" fill="none" stroke="#000" stroke-width=".3" stroke-dasharray="6.3 1.3 1.3 1.3 1.3 1.3" stroke-dashoffset="4.4"/>
<path d="M125.6 274.9v-9.9" fill="none" stroke="#000" stroke-width=".3" stroke-dasharray="6.3 1.3 1.3 1.3 1.3 1.3" stroke-dashoffset="4.6"/>
<path d="M30.4 223.3v-9.9" fill="none" stroke="#000" stroke-width=".3" stroke-dasharray="6.3 1.3 1.3 1.3 1.3 1.3" stroke-dashoffset="4.5"/>
<path d="M119.5 170.1v-9.7" fill="none" stroke="#000" stroke-width=".3" stroke-dasharray="6.3 1.3 1.3 1.3 1.3 1.3" stroke-dashoffset="4.7"/>
<path d="M56.9 126.9l-18.9 10.9M207.5 132.3l-18.9-10.9M76.1 159.8l18.9-10.9M169.3 154.4l-18.9-11" fill="none" stroke="#000" stroke-width=".3" stroke-dasharray="6.3 1.3 1.3 1.3 1.3 1.3" stroke-dashoffset="5"/>
<path d="M209.3 82.9l-15.1 8.8" fill="none" stroke="#000" stroke-width=".3" stroke-dasharray="6.3 1.3 1.3 1.3 1.3 1.3" stroke-dashoffset=".8"/>
<path d="M171.2 60.9l-10.5 6" fill="none" stroke="#000" stroke-width=".3" stroke-dasharray="6.3 1.3 1.3 1.3 1.3 1.3" stroke-dashoffset="3.5"/>
<path d="M37.9 78.5l13.4 7.7" fill="none" stroke="#000" stroke-width=".3" stroke-dasharray="6.3 1.3 1.3 1.3 1.3 1.3" stroke-dashoffset="1.8"/>
<path d="M73.6 55l15.9 9.2" fill="none" stroke="#000" stroke-width=".3" stroke-dasharray="6.3 1.3 1.3 1.3 1.3 1.3" stroke-dashoffset=".4"/>
<text font-size="8.5" x="390.2" y="283.6">B</text>
<text font-size="7.1" x="175.1" y="15.3">FRAME EXPLODED VIEW</text>
<text font-size="5.6" x="402.3" y="281.3">A3</text>
<g font-size="4.7">
<text x="83.8" y="14.5">1</text>
<text x="257.8" y="17">DO NOT CLIP TOP CORNERS</text>
<text x="20" y="18.8">3</text>
<text x="47.3" y="22.4">9</text>
<text x="257.8" y="21.6">ON TILL X/Y DRIVE</text>
<text x="257.8" y="26.1">SYSTEM IS INSTALLED</text>
<text x="226.3" y="34.8">2</text>
<text x="238.1" y="55.5">6</text>
<text x="253.6" y="74.3">LIGHTLY CHAMFER EDGES OF</text>
<text x="253.6" y="78.9">LASER CUT PANNELS WHERE CORNERS</text>
<text x="253.6" y="83.4">CLIP ON IF INTERNAL RADIUS ARE PRESENT</text>
<text x="253.6" y="87.9">ON CORNERS FROM PRINTING PROCESS</text>
<text x="26.7" y="111.7">4</text>
<text x="244.1" y="157.1">7</text>
<text x="17.6" y="167.1">8</text>
<text x="240.7" y="215.2">ITEM NO.</text>
<text x="275.4" y="215.2">PART NUMBER</text>
<text x="341" y="215.2">DESCRIPTION</text>
<text x="398.6" y="215.2">QTY.</text>
<text x="249.4" y="219.7">1</text>
<text x="264.1" y="219.7">Corner_top_rear_left</text>
<text x="333.4" y="219.7">3D Printed from PLA</text>
<text x="402.3" y="219.7">1</text>
<text x="249.4" y="224.3">2</text>
<text x="264.1" y="224.3">Corner_top_rear_right</text>
<text x="333.4" y="224.3">3D Printed from PLA</text>
<text x="402.3" y="224.3">1</text>
<text x="173.8" y="230.4">10</text>
<text x="249.4" y="228.9">3</text>
<text x="249.4" y="233.5">4</text>
<text x="264.1" y="228.9">Corner_top_front_left</text>
<text x="264.1" y="233.5">Corner_top_front_right</text>
<text x="333.4" y="228.9">3D Printed from PLA</text>
<text x="333.4" y="233.5">3D Printed from PLA</text>
<text x="402.3" y="228.9">1</text>
<text x="402.3" y="233.5">1</text>
<text x="249.4" y="238.9">5</text>
<text x="264.1" y="238.9">Corner_bottom</text>
<text x="333.4" y="238.9">3D Printed from PLA</text>
<text x="402.3" y="238.9">4</text>
<text x="249.4" y="243.9">6</text>
<text x="264.1" y="243.9">Rear Panel</text>
<text x="330.5" y="243.9">Laser Cut 6mm Acrylic</text>
<text x="402.3" y="243.9">1</text>
<text x="249.4" y="249.3">7</text>
<text x="264.1" y="249.3">Right Panel</text>
<text x="330.5" y="249.3">Laser Cut 6mm Acrylic</text>
<text x="402.3" y="249.3">1</text>
<text x="249.4" y="254.6">8</text>
<text x="264.1" y="254.6">Front Panel</text>
<text x="330.5" y="254.6">Laser Cut 6mm Acrylic</text>
<text x="402.3" y="254.6">1</text>
<text x="17" y="258.2">11</text>
<text x="249.4" y="260">9</text>
<text x="264.1" y="260">Left Panel</text>
<text x="330.5" y="260">Laser Cut 6mm Acrylic</text>
<text x="402.3" y="260">1</text>
<text x="248.1" y="265.4">10</text>
<text x="264.1" y="265.4">608_bearing</text>
<text x="402.3" y="265.4">8</text>
<text x="248.1" y="271.2">11</text>
<text x="264.1" y="271.2">Rubber Feet</text>
<text x="402.3" y="271.2">4</text>
<text x="153.4" y="281.7">5</text>
</g>
<text font-size="4.2" x="324.1" y="281.9">Tantillus Metric Edition SW2012</text>
<g font-size="3.5">
<text x="260.8" y="278.3">NAME</text>
<text x="276.5" y="278.3">DATE</text>
</g>
<g font-size="2">
<text x="291.6" y="281.8">UNLESS OTHERWISE SPECIFIED</text>
<text x="324" y="276.2">TITLE:</text>
<text x="390.2" y="276.6">REV</text>
<text x="250" y="283.6">DRAWN</text>
<text x="262.9" y="283.6">WWFP</text>
<text x="277.1" y="283.6">11/2012</text>
<text x="290" y="284.3">DIMENSIONS ARE IN MILLIMETERS</text>
<text x="249.5" y="289.5">CHECKED</text>
<text x="262.1" y="289.5">SUBLIME</text>
<text x="277.6" y="289.5">5/2013</text>
<text x="370.4" y="289.5">DO NOT SCALE DRAWING</text>
<text x="400.1" y="289.5">SHEET 4 OF 14</text>
</g>
</svg>
